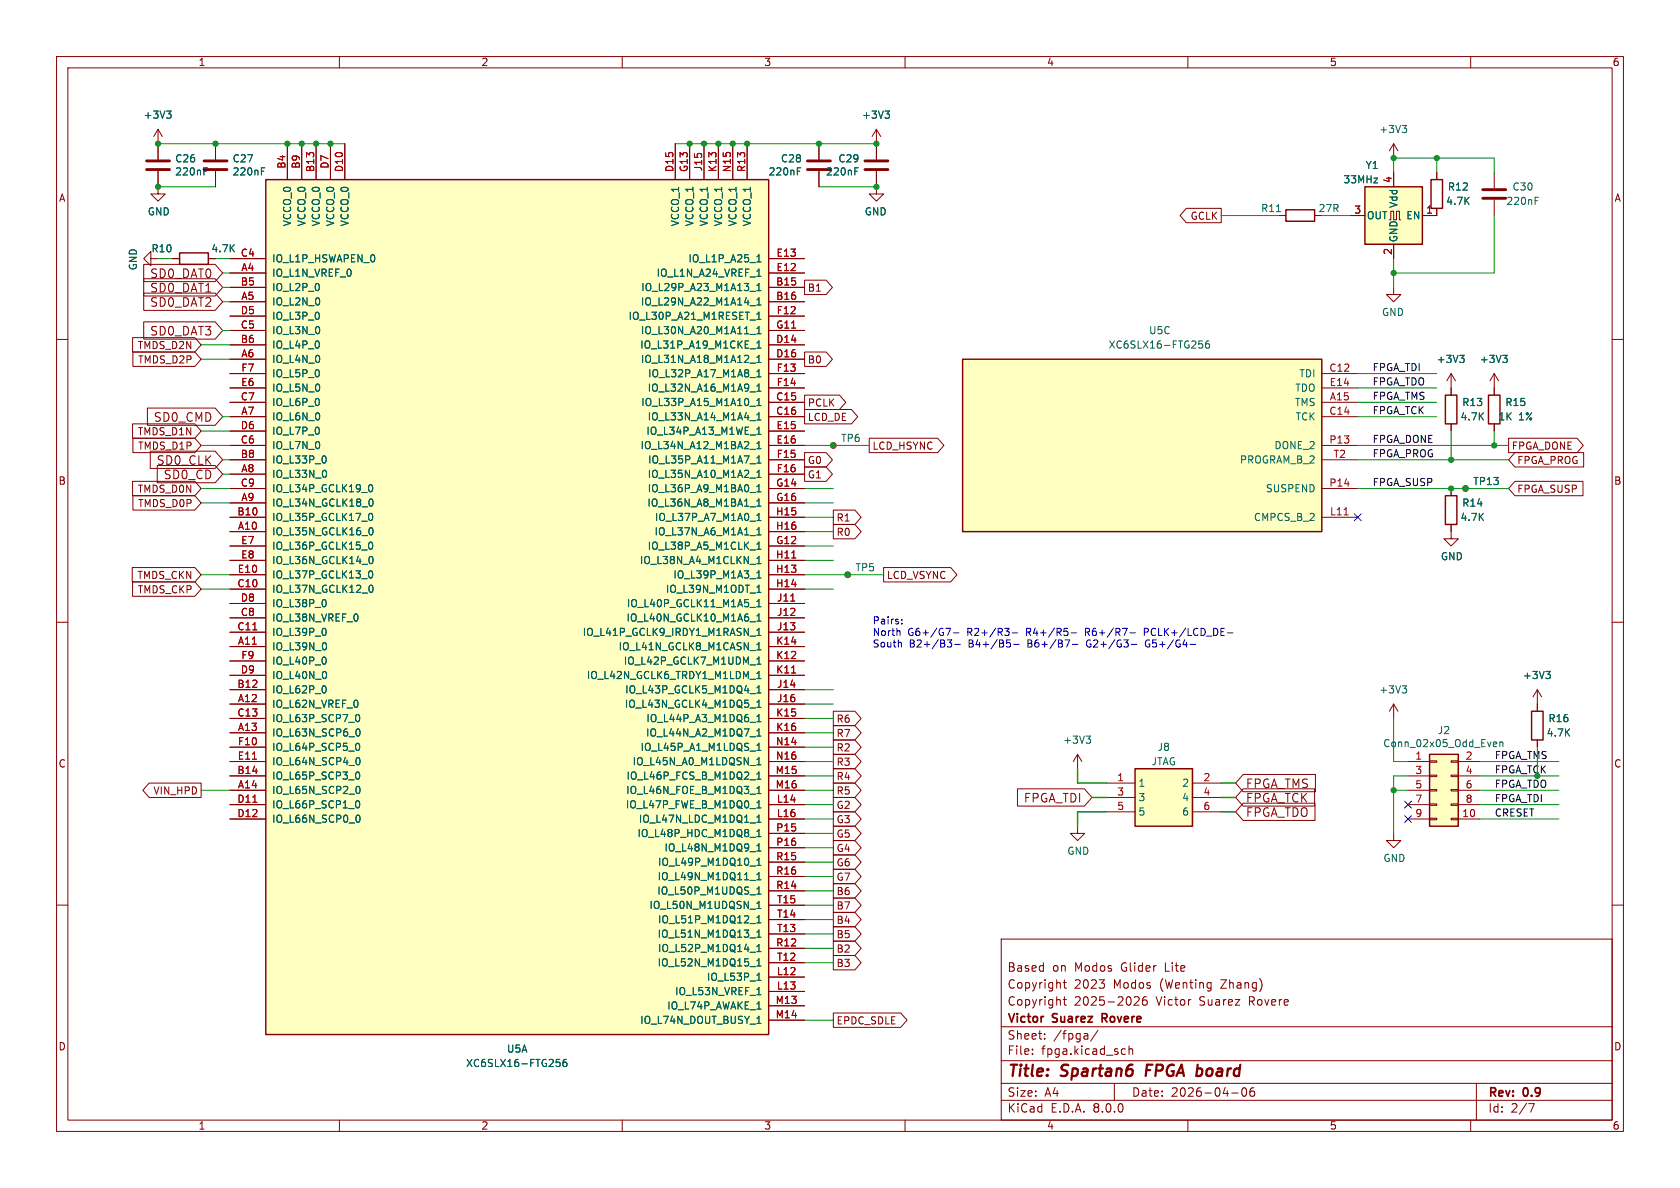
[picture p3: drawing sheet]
<svg xmlns="http://www.w3.org/2000/svg" width="297mm" height="210mm" viewBox="0 0 297 210" stroke-linecap="round" stroke-linejoin="round" font-family="sans-serif">
<g fill="none" stroke="#840000" stroke-width=".18">
<path d="M10 10h277v190h-277zM12 12h273v186h-273zM60 10v2M110 10v2M160 10v2M210 10v2M260 10v2M10 60h2M26.7 45.7v-1.2l-1.3 1.2 1.3 1.3v-1.3h1.2M285 60h2M256.5 68.6v1.3M256.5 74.9v1.3"/>
<path d="M264.2 68.6v1.3M264.2 74.9v1.3M10 110h2M285 110h2M10 160h2M285 160h2M177 166h108v32h-108zM188 176.7h.5M188 173.7h.5M188.2 173.2v1.3l.3 .2M188.2 176.2v1.3l.3 .2M194.3 173.2h.9l-.5 .6"/>
<path d="M195.2 173.9v.7M200.5 176.3l.6-.1 .2 .1 .1 .3-.9 1.1h.9M202.7 176.2a.59 .59 0 0 0-.7 .6v.6l.1 .2 .4 .1 .2-.1 .1-.5-.1-.3h-.5l-.2 .3M210.4 176.7h.1M60 198v2M110 198v2M160 198v2M177 194.5h108M177 191.5h108M177 187.5h108M177 181.5h108M182.5 186.3v.1"/>
<path d="M182.5 185.5v.1M184.7 183.6v.1M184.7 182.8v.1M192.1 182.7l.2 .2v.8M192.3 183.6l-.1 .1M192.3 183.1h-.1M194.1 182.1l-1.3 2M197 191.5v3M198.5 185.4l.5 .1M199 186.3l-.5 .1M199.6 185.5l.2-.1 .4 .1v.9M199.6 184.9v1.5"/>
<path d="M210 198v2M217.7 193.2h1.2M219.7 192.4l.2-.1a.81 .81 0 0 1 .6 .6 .81 .81 0 0 1-.3 .8l-.2 .1a.81 .81 0 0 1-.3-1.4zM221.7 192.3a.59 .59 0 0 0-.7 .6v.6l.1 .2 .4 .1 .2-.1 .1-.5-.1-.3h-.5l-.2 .3M260 198v2M261 191.5v6.5M270.2 195.1h1l-.6 1.5"/>
</g>
<path d="M202.8 188.2l-.3 2M211.8 188.9l.6 .1M212.4 190l-.3 .2" fill="none" stroke="#840000" stroke-width=".4"/>
<path d="M194.8 180h.6M195.4 179.2h-.6v1.5" fill="none" stroke="#840000" stroke-width=".3"/>
<path d="M255.5 69.9h2.1v5h-2.1zM263.1 69.9h2.1v5h-2.1z" fill="none" stroke="#840000" stroke-width=".25"/>
<path d="M170.2 63.5h63.5v30.5h-63.5z" fill="#ffffc2"/>
<path d="M227.3 37.1h5.1v2h-5.1zM170.2 63.5h63.5v30.5h-63.5z" fill="none" stroke="#840000" stroke-width=".25"/>
<g fill="none" stroke="#840000" stroke-width=".18">
<path d="M27.9 33v1.3h1.3l-1.3 1.3-1.2-1.3h1.2M226.1 38.1h1.2M232.4 38.1h1.3M233.7 71.1h6.3M233.7 66h6.3M233.7 73.7h6.3M233.7 68.6h6.3M233.7 78.7h6.3M256.5 66l-.7 1.3M256.5 66v2.6M256.5 66l.8 1.3M264.2 66l-.8 1.3"/>
<path d="M264.2 66v2.6M264.2 66l.7 1.3M233.7 91.4h6.3M233.7 86.4h6.3M233.7 81.3h6.3M256.5 94v1.3h1.3l-1.3 1.2-1.2-1.2h1.2M246.4 124.5l-.8 1.2M246.4 124.5v2.5M246.4 124.5l.7 1.2"/>
</g>
<path d="M237.6 91h.7" fill="none" stroke="#a90000" stroke-width=".18"/>
<path d="M225.7 37.4h.7M212 60.3h.6M212.1 60.8h.3l.2 .2v.4l-.5 .1M213.7 60.3h-.3a.85 .85 0 0 0 0 1.2l.4-.1v-.4l-.2-.2h-.4l-.1 .2M258.1 62.8h.7l-.4 .5M258.6 63.3l.2 .2v.3l-.2 .3M265.7 62.8h.8l-.5 .5M266.2 63.3l.3 .2v.3l-.3 .3M247.9 121.2h.8l-.4 .5M248.4 121.7l.3 .3v.3l-.3 .2" fill="none" stroke="#006464" stroke-width=".18"/>
<path d="M252.7 133.4h5.1v12.7h-5.1z" fill="#ffffc2"/>
<g fill="none" stroke="#840000" stroke-width=".18">
<path d="M246.4 25.4l-.8 1.3M246.4 25.4v2.5M246.4 25.4l.7 1.3M30.5 45.7h1.2M36.8 45.7h1.3M246.4 50.8v1.3h-1.3l1.3 1.2 1.2-1.2h-1.2M256.5 86.4v1.2M256.5 92.7v1.3M259.1 86.4h.1M248.9 134.6h3.8M248.9 137.2h3.8M248.9 139.7h3.8"/>
<path d="M252.7 139.6h1.3v.2h-1.3zM252.7 137h1.3v.3h-1.3zM252.7 134.5h1.3v.2h-1.3zM256.5 139.6h1.3v.2h-1.3zM256.5 137h1.3v.3h-1.3zM256.5 134.5h1.3v.2h-1.3zM257.8 134.6h3.8M257.8 137.2h3.8M257.8 139.7h3.8M248.9 144.8h3.8M248.9 142.2h3.8M252.7 144.7h1.3v.2h-1.3z"/>
<path d="M252.7 142.1h1.3v.3h-1.3zM256.5 144.7h1.3v.2h-1.3zM256.5 142.1h1.3v.3h-1.3zM257.8 144.8h3.8M257.8 142.2h3.8"/>
<circle cx="259.1" cy="86.4" r=".51"/>
</g>
<path d="M31.7 44.7h5.1v2h-5.1zM255.5 87.6h2.1v5.1h-2.1zM252.7 133.4h5.1v12.7h-5.1z" fill="none" stroke="#840000" stroke-width=".25"/>
<path d="M247.9 22.2h.8l-.4 .5M248.4 22.7l.3 .2v.3l-.3 .2M264.2 131.2h.4v.3l-.6 .1M264.6 131.9l-.4 .1M265.2 131.3l.1-.1h.3l.1 .8M265.2 131.2v.8" fill="none" stroke="#006464" stroke-width=".18"/>
<path d="M241.3 33h10.2v10.2h-10.2z" fill="#ffffc2"/>
<path d="M241.3 33h10.2v10.2h-10.2zM253 31.8h2v5h-2zM270.8 125.7h2v5.1h-2z" fill="none" stroke="#840000" stroke-width=".25"/>
<g fill="none" stroke="#840000" stroke-width=".18">
<path d="M27.9 22.9v5.3M27.9 30.2v2.8M27.9 22.9l.8 1.2M27.9 22.9l-.7 1.2M38.1 25.4v2.8M38.1 30.2v2.8M144.8 25.4v2.8M144.8 30.2v2.8M154.9 22.9l.8 1.2M154.9 22.9v2.5M154.9 22.9l-.7 1.2M238.8 38.1h2.5"/>
<path d="M245.6 38.9h.3v-1.6h.5v1.6h.5v-1.6h.5v1.6h.2M246.4 30.5v2.5M254 36.8v1.3h-2.5M254 30.5v1.3M264.2 30.5v2.8M264.2 35.3v2.8M246.4 43.2v2.5M147.3 78.7h.1M271.8 121.9v3.8M271.8 130.8v1.3M271.8 121.9l-.8 1.3M271.8 121.9l.7 1.3"/>
<path d="M190.5 146.1v1.2h1.3l-1.3 1.3-1.3-1.3h1.3M246.4 147.3v1.3h1.2l-1.2 1.3-1.3-1.3h1.3"/>
<circle cx="147.3" cy="78.7" r=".51"/>
</g>
<path d="M25.9 30h4.1M25.9 28.4h4.1M36.1 30h4M36.1 28.4h4M142.7 30h4.1M142.7 28.4h4.1M262.1 33.5h4.1M262.1 35.1h4.1" fill="none" stroke="#840000" stroke-width=".51"/>
<g fill="none" stroke="#006464" stroke-width=".18">
<path d="M29.5 19.6h.7l-.4 .5M156.5 19.6h.7l-.4 .5M30 20.1l.2 .3v.3l-.2 .2M36.1 30.3h.4M36.1 29.7h.6M46.2 30.3h.4M46.2 29.7h.6M141 30.3h.4M141 29.7h.6M157 20.1l.2 .3v.3l-.2 .2M271.4 35.5h.4M271.4 34.9h.6"/>
<path d="M273.3 118.7h.8l-.4 .5M273.8 119.2l.3 .2v.3l-.3 .3"/>
</g>
<path d="M200.7 135.9h10.1v10.2h-10.1z" fill="#ffffc2"/>
<path d="M200.7 135.9h10.1v10.2h-10.1z" fill="none" stroke="#840000" stroke-width=".25"/>
<g fill="none" stroke="#840000" stroke-width=".18">
<path d="M154.9 30.2v4.1h-1.2l1.2 1.3 1.3-1.3h-1.3M154.9 25.4v2.8M149.9 101.6h.1M195.6 138.4h5.1M210.8 138.4h5.1M195.6 141h5.1M195.6 143.5h5.1M210.8 141h5.1M210.8 143.5h5.1"/>
<circle cx="149.9" cy="101.6" r=".51"/>
</g>
<path d="M152.9 30h4.1M152.9 28.4h4.1" fill="none" stroke="#840000" stroke-width=".51"/>
<path d="M151.1 30.3h.4M151.1 29.7h.6" fill="none" stroke="#006464" stroke-width=".18"/>
<path d="M47 31.8h88.9v151.1h-88.9z" fill="#ffffc2"/>
<path d="M47 31.8h88.9v151.1h-88.9z" fill="none" stroke="#840000" stroke-width=".25"/>
<g fill="none" stroke="#840000" stroke-width=".18">
<path d="M27.9 25.4v2.8M27.9 30.2v2.8M38.1 25.4v2.8M38.1 30.2v2.8M50.8 25.4v6.4M53.3 25.4v6.4M55.9 25.4v6.4M58.4 25.4v6.4M61 25.4v6.4M119.4 25.4v6.4M121.9 25.4v6.4M124.5 25.4v6.4"/>
<path d="M127 25.4v6.4M129.5 25.4v6.4M132.1 25.4v6.4M144.8 25.4v2.8M144.8 30.2v2.8M154.9 25.4v2.8M154.9 30.2v2.8M209.7 36.8h6.2v2.6h-6.2l-1.1-1.3zM238.8 38.1h2.5M246.4 30.5v2.5M254 36.8v1.3h-2.5M254 30.5v1.3"/>
<path d="M23.4 59.7h11l1.2 1.3-1.2 1.2h-11zM25.4 46.7h12.6l1.4 1.6-1.4 1.5h-12.6zM25.4 56.9h12.6l1.4 1.5-1.4 1.5h-12.6zM25.4 49.3h12.6l1.4 1.5-1.4 1.5h-12.6zM25.4 51.8h12.6l1.4 1.5-1.4 1.6h-12.6zM30.5 45.7h1.2M36.8 45.7h1.3M40.6 48.3h6.4M40.6 53.3h6.4M40.6 50.8h6.4M40.6 45.7h6.4M40.6 58.4h6.4"/>
<path d="M40.6 55.9h6.4M135.9 48.3h6.3M135.9 53.3h6.3M135.9 50.8h6.3M135.9 45.7h6.3M135.9 58.4h6.3M135.9 55.9h6.3M142.2 49.5h3.9l1.1 1.3-1.1 1.3h-3.9zM246.4 43.2v2.5M23.4 74.9h11l1.2 1.3-1.2 1.3h-11zM23.5 77.5h10.9l1.2 1.2-1.2 1.3h-10.9zM23.5 62.2h10.9l1.2 1.3-1.2 1.3h-10.9z"/>
<path d="M26.1 72.1h11.9l1.4 1.6-1.4 1.5h-11.9zM26.6 79.8h11.4l1.4 1.5-1.4 1.5h-11.4zM40.6 63.5h6.4M40.6 73.7h6.4M40.6 61h6.4M40.6 71.1h6.4M40.6 78.7h6.4M40.6 76.2h6.4M40.6 68.6h6.4M40.6 66h6.4M135.9 63.5h6.3M135.9 73.7h6.3"/>
<path d="M135.9 61h6.3M135.9 71.1h6.3M135.9 78.7h6.3M135.9 76.2h6.3M135.9 68.6h6.3M135.9 66h6.3M142.2 72.4h8.3l1.1 1.3-1.1 1.2h-8.3zM142.2 69.8h6.2l1.1 1.3-1.1 1.3h-6.2zM142.2 62.2h3.9l1.1 1.3-1.1 1.3h-3.9zM153.7 77.5h12.1l1.1 1.2-1.1 1.3h-12.1zM256.5 68.6v1.3M256.5 74.9v1.3"/>
<path d="M264.2 68.6v1.3M264.2 74.9v1.3M266.7 77.5h12.1l1.1 1.2-1.1 1.3h-12.1zM23.4 85.1h11l1.2 1.3-1.2 1.2h-11zM23.5 87.6h10.9l1.2 1.3-1.2 1.3h-10.9zM27.8 82.3h10.2l1.4 1.5-1.4 1.5h-10.2zM40.6 94h6.4M40.6 83.8h6.4M40.6 88.9h6.4M40.6 91.4h6.4M40.6 81.3h6.4M40.6 86.4h6.4"/>
<path d="M40.6 96.5h6.4M40.6 99.1h6.4M135.9 94h6.3M135.9 83.8h6.3M135.9 88.9h6.3M135.9 91.4h6.3M135.9 81.3h6.3M135.9 86.4h6.3M135.9 96.5h6.3M135.9 99.1h6.3M142.2 82.5h3.9l1.1 1.3-1.1 1.3h-3.9zM142.2 80h3.9l1.1 1.3-1.1 1.3h-3.9z"/>
<path d="M147.3 90.2h3.8l1.1 1.2-1.1 1.3h-3.8zM147.3 92.7h3.8l1.1 1.3-1.1 1.3h-3.8zM256.5 86.4v1.2M256.5 92.7v1.3M259.1 86.4h.1M267.8 85.1h12v2.5h-12l-1.1-1.2zM267.8 80h12.2v2.6h-12.2l-1.1-1.3zM23.4 100.3h11l1.2 1.3-1.2 1.3h-11zM23.4 102.9h11l1.2 1.2-1.2 1.3h-11zM40.6 114.3h6.4M40.6 104.1h6.4M40.6 111.8h6.4"/>
<path d="M40.6 109.2h6.4M40.6 106.7h6.4M40.6 119.4h6.4M40.6 101.6h6.4M40.6 116.8h6.4M135.9 114.3h6.3M135.9 104.1h6.3M135.9 111.8h6.3M135.9 109.2h6.3M135.9 106.7h6.3M135.9 119.4h6.3M135.9 101.6h6.3"/>
<path d="M135.9 116.8h6.3M156.2 100.3h11.9l1.1 1.3-1.1 1.3h-11.9zM26.4 138.4h9.2v2.6h-9.2l-1.1-1.3zM40.6 124.5h6.4M40.6 129.5h6.4M40.6 139.7h6.4M40.6 121.9h6.4M40.6 137.2h6.4M40.6 127h6.4M40.6 134.6h6.4M40.6 132.1h6.4M135.9 124.5h6.3"/>
<path d="M135.9 129.5h6.3M135.9 139.7h6.3M135.9 121.9h6.3M135.9 137.2h6.3M135.9 127h6.3M135.9 134.6h6.3M135.9 132.1h6.3M147.3 138.4h3.8l1.1 1.3-1.1 1.3h-3.8zM147.3 133.3h3.8l1.1 1.3-1.1 1.3h-3.8zM147.3 135.9h3.8l1.1 1.3-1.1 1.2h-3.8zM147.3 125.7h3.8l1.1 1.3-1.1 1.3h-3.8zM147.3 130.8h3.8l1.1 1.3-1.1 1.3h-3.8z"/>
<path d="M147.3 128.3h3.8l1.1 1.2-1.1 1.3h-3.8zM179.9 139.4h11.8l1.3 1.6-1.3 1.5h-11.8zM190.5 133.4l-.8 1.2M190.5 133.4v2.5M190.5 133.4l.8 1.2M219.8 136.9h12.7v3.1h-12.7l-1.4-1.6zM219.8 139.4h12.6v3.1h-12.6l-1.4-1.5zM271.8 124.5v1.2M271.8 130.8v1.3M40.6 142.2h6.4M40.6 144.8h6.4M135.9 142.2h6.3"/>
<path d="M135.9 144.8h6.3M135.9 147.3h6.3M135.9 149.9h6.3M135.9 157.5h6.3M135.9 152.4h6.3M135.9 154.9h6.3M147.3 143.5h3.8l1.1 1.3-1.1 1.3h-3.8zM147.3 141h3.8l1.1 1.2-1.1 1.3h-3.8zM147.3 146h3.8l1.1 1.3-1.1 1.3h-3.8zM147.3 148.6h3.8l1.1 1.3-1.1 1.2h-3.8zM147.3 156.2h3.8l1.1 1.3-1.1 1.3h-3.8zM147.3 151.1h3.8l1.1 1.3-1.1 1.3h-3.8z"/>
<path d="M147.3 158.7h3.8l1.1 1.3-1.1 1.3h-3.8zM147.3 153.7h3.8l1.1 1.2-1.1 1.3h-3.8zM219.8 142h12.7v3h-12.7l-1.4-1.5zM135.9 172.7h6.3M135.9 175.3h6.3M135.9 177.8h6.3M135.9 167.6h6.3M135.9 170.2h6.3M135.9 165.1h6.3M135.9 162.6h6.3M135.9 160h6.3M147.3 166.4h3.8l1.1 1.2-1.1 1.3h-3.8z"/>
<path d="M147.3 179.1h11.9l1.1 1.2-1.1 1.3h-11.9zM147.3 168.9h3.8l1.1 1.3-1.1 1.3h-3.8zM147.3 161.3h3.8l1.1 1.3-1.1 1.2h-3.8zM147.3 163.8h3.8l1.1 1.3-1.1 1.3h-3.8zM135.9 180.3h6.3"/>
</g>
<g fill="none" stroke="#006464" stroke-width=".18">
<path d="M29.5 19.6h.7l-.4 .5M156.5 19.6h.7l-.4 .5M30 20.1l.2 .3v.3l-.2 .2M36.1 30.3h.4M36.1 29.7h.6M46.2 30.3h.4M46.2 29.7h.6M141 30.3h.4M141 29.7h.6M151.1 30.3h.4M151.1 29.7h.6M157 20.1l.2 .3v.3l-.2 .2"/>
<path d="M132.6 51.5h1M132.6 54h1M132.6 59.1h1M133.8 51.4h.7M133.8 50.5l.4-.4v1.3M133.8 53l.4-.4v1.3M133.8 55.6l.4-.4v1.3M133.8 58.1l.4-.4v1.3M133.8 53.9h.7M133.8 48.8h.7M133.8 46.3h.7M133.8 56.5h.7"/>
<path d="M133.8 59h.7M133.9 45.3l.3-.3v1.3M134 47.8l.2-.2v1.2M132.6 71.8h1M132.6 74.4h1M132.6 61.7h1M132.6 64.2h1M132.6 79.4h1M132.6 66.7h1M132.6 69.3h1M133.8 60.6l.4-.3v1.2M133.8 63.2l.4-.4v1.3"/>
<path d="M133.8 65.7l.4-.4v1.3M133.8 68.3l.4-.4v1.3M133.8 70.8l.4-.4v1.3M133.8 73.3l.4-.3v1.2M133.8 75.9l.4-.4v1.3M133.8 78.4l.4-.4v1.3M133.8 71.7h.7M133.8 74.2h.7M133.8 61.5h.7M133.8 64.1h.7M133.8 76.8h.7M133.8 79.3h.7"/>
<path d="M133.8 66.6h.7M133.8 69.2h.7M258.1 62.8h.7l-.4 .5M258.6 63.3l.2 .2v.3l-.2 .3M265.7 62.8h.8l-.5 .5M266.2 63.3l.3 .2v.3l-.3 .3M57.5 80.7l.2 .4-.2 .7M57.6 83.3l.1 .3-.1 .7M65.2 91l.3-.3a.68 .68 0 0 1 .4 .7 .68 .68 0 0 1-.4 .6l-.3-.2M65.2 85.9l.3-.2a.68 .68 0 0 1 .4 .6 .68 .68 0 0 1-.4 .6l-.3-.2M65.2 96.1l.3-.3a.68 .68 0 0 1 .4 .7 .68 .68 0 0 1-.4 .6l-.3-.2M65.3 93.4l.2-.1a.68 .68 0 0 1 .5 .6 .68 .68 0 0 1-.5 .7l-.2-.2"/>
<path d="M65.3 88.3l.2-.1a.68 .68 0 0 1 .5 .6 .68 .68 0 0 1-.5 .7l-.2-.1M65.3 98.5l.2-.1a.68 .68 0 0 1 .5 .6 .68 .68 0 0 1-.5 .6l-.2-.1M132.6 82h1M132.6 84.5h1M132.6 87.1h1M133.8 94.6h.7M133.8 89.5h.7M133.8 92h.7M133.8 81l.4-.4v1.3M133.8 83.5l.4-.4v1.3M133.8 86l.4-.3v1.2M133.8 88.6l.4-.4v1.3"/>
<path d="M133.8 91.1l.4-.4v1.3M133.8 93.7l.4-.4v1.3M133.8 96.2l.4-.4v1.3M133.8 98.7l.4-.3v1.2M133.8 86.9h.7M133.8 97.1h.7M133.8 99.6h.7M133.8 81.9h.7M133.8 84.4h.7M57.5 106.1l.2 .4-.2 .7M57.5 111.1l.2 .5-.2 .7M57.5 116.2l.2 .4-.2 .8"/>
<path d="M57.6 113.7l.1 .4-.1 .7M57.6 118.8l.1 .4-.1 .6M65.2 101.2l.3-.3a.68 .68 0 0 1 .4 .6 .68 .68 0 0 1-.4 .7l-.3-.3M65.3 103.6l.2-.2a.68 .68 0 0 1 .5 .7 .68 .68 0 0 1-.5 .6l-.2-.1M132.6 107.4h1M132.6 109.9h1M132.6 112.5h1M133.8 101.3l.4-.4v1.3M133.8 106.4l.4-.4v1.3M133.8 108.9l.4-.4v1.3M133.8 111.4l.4-.3v1.2M133.8 114l.4-.4v1.3"/>
<path d="M133.8 116.5l.4-.4v1.3M133.8 119.1l.4-.4v1.3M133.8 104.7h.7M133.8 102.2h.7M133.8 107.3h.7M133.8 109.8h.7M133.8 112.3h.7M133.8 120h.7M133.8 117.4h.7M133.8 114.9h.7M134 103.6l.2-.2v1.3M273.3 118.7h.8l-.4 .5"/>
<path d="M273.8 119.2l.3 .2v.3l-.3 .3M57.5 121.3l.2 .4-.2 .7M63 136.5h.2a.68 .68 0 0 1 .4 .6 .68 .68 0 0 1-.4 .6h-.2M63 126.4l.2-.1a.68 .68 0 0 1 .4 .6 .68 .68 0 0 1-.4 .7l-.2-.1M63 131.5l.2-.1a.68 .68 0 0 1 .4 .6 .68 .68 0 0 1-.4 .7l-.2-.1M63.1 128.9l.1-.1a.68 .68 0 0 1 .5 .7 .68 .68 0 0 1-.5 .6h-.1M63.1 134l.1-.1a.68 .68 0 0 1 .5 .7 .68 .68 0 0 1-.5 .6l-.1-.1M63.1 139.1l.1-.1a.68 .68 0 0 1 .5 .6 .68 .68 0 0 1-.5 .7l-.1-.1M132.6 122.6h1M132.6 125.2h1M133.8 130.1h.7M133.8 137.7h.7"/>
<path d="M133.8 121.6l.4-.4v1.3M133.8 124.1l.4-.3v1.2M133.8 126.7l.4-.4v1.3M133.8 129.2l.4-.4v1.3M133.8 131.8l.4-.4v1.3M133.8 134.3l.4-.4v1.3M133.8 136.8l.4-.3v1.2M133.8 139.4l.4-.4v1.3M133.8 127.6h.7M133.8 135.2h.7M133.8 132.7h.7M133.8 122.5h.7"/>
<path d="M133.8 125h.7M192 130.1h.8l-.4 .5M192.6 130.6l.2 .2v.3l-.2 .3M63 141.6l.2-.1a.68 .68 0 0 1 .4 .7 .68 .68 0 0 1-.4 .6h-.2M63.1 144.2l.1-.1a.68 .68 0 0 1 .5 .6 .68 .68 0 0 1-.5 .7l-.1-.1M132.6 153.1h1M132.6 155.6h1M133.8 140.3h.7M133.8 141.9l.4-.4v1.3M133.8 144.5l.4-.4v1.3M133.8 147l.4-.4v1.3M133.8 149.5l.4-.3v1.2"/>
<path d="M133.8 152.1l.4-.4v1.3M133.8 154.6l.4-.4v1.3M133.8 157.2l.4-.4v1.3M133.8 159.7l.4-.4v1.3M133.8 142.8h.7M133.8 145.4h.7M133.8 147.9h.7M133.8 150.4h.7M133.8 158.1h.7M133.8 153h.7M133.8 155.5h.7M132.6 168.3h1"/>
<path d="M132.6 170.9h1M132.6 165.8h1M132.6 163.3h1M133.8 162.2l.4-.3v1.2M133.8 164.8l.4-.4v1.3M133.8 167.3l.4-.4v1.3M133.8 169.9l.4-.4v1.3M133.8 173.3h.7M133.8 175.8h.7M133.8 178.4h.7M133.8 168.2h.7M133.8 170.8h.7"/>
<path d="M133.8 165.7h.7M133.8 163.1h.7M133.8 160.6h.7M134 172.2l.2-.2v1.3M98.4 187.3h.6M98.5 187.8h.3l.2 .2v.4l-.5 .1M100.1 187.3h-.3a.85 .85 0 0 0 0 1.2l.4-.1v-.4l-.2-.2h-.4l-.1 .2M133.8 180.9h.7"/>
</g>
<path d="M140 98.6h.7M44.7 111.3h.7M139.8 106.3h.7M139.9 119h.8M44.6 134.2h.8M44.7 141.8h.7" fill="none" stroke="#a90000" stroke-width=".18"/>
<g fill="none" stroke="#0000c2" stroke-width=".18">
<path d="M158.9 111.5l.2 .2v.6M159.3 113.6l.1 .8M159.4 110.2v.1M159.4 109.5v.1M167.2 111.1h.9l-.6 1.2M167.5 113.1h.7l-.4 .5 .4 .1v.4l-.2 .3h-.4M168.6 111.9h.9M168.8 113.9h1M177.6 111.1h.8l-.4 .5M178 113.1h.6M178.1 113.6h.3l.2 .2-.1 .5-.4 .1M178.2 111.6l.2 .2v.3l-.2 .2"/>
<path d="M179 111.9h.9M179.2 113.9h1M188.3 113.1h.8l-.5 1.3M189.4 111.9h.9M189.6 113.9h1M199.8 111.9h.9M200 113.9h1M202.3 111.7h.5M202.5 113.4v.4l.2 .5M202.8 111.1h-.5v1.2M210.4 113.9h1M217 111.9h1"/>
</g>
<g fill="none" stroke="#009600" stroke-width=".18">
<path d="M27.9 33h10.2M27.9 25.4h33.1M119.4 25.4h35.5M144.8 33h10.1M215.9 38.1h10.2M233.7 38.1h5.1M246.4 30.5v-2.6h17.8v2.6M254 27.9v2.6M264.2 38.1v10.2h-17.8M27.9 45.7h2.6M38.1 45.7h2.5M39.4 58.4h1.2"/>
<path d="M39.4 48.3h1.2M39.4 50.8h1.2M39.4 53.3h1.2M246.4 45.7v5.1M35.6 78.7h5M35.6 63.5h5M35.6 61h5M35.6 76.2h5M39.4 73.7h1.2M142.2 78.7h11.5M240 78.7h26.7M240 66h14"/>
<path d="M240 68.6h14M240 71.1h14M240 73.7h14M256.5 76.2v5.1M264.2 76.2v2.5M35.6 88.9h5M35.6 86.4h5M39.4 81.3h1.2M39.4 83.8h1.2M142.2 88.9h5.1M142.2 86.4h5.1M142.2 91.4h5.1"/>
<path d="M142.2 96.5h5.1M142.2 94h5.1M142.2 99.1h5.1M240 81.3h26.7M240 86.4h26.7M35.6 104.1h5M35.6 101.6h5M142.2 104.1h5.1M142.2 101.6h14M35.6 139.7h5M142.2 139.7h5.1M142.2 134.6h5.1"/>
<path d="M142.2 137.2h5.1M142.2 121.9h5.1M142.2 124.5h5.1M142.2 127h5.1M142.2 129.5h5.1M142.2 132.1h5.1M246.4 139.7h2.5M246.4 127v7.6h2.5M248.9 137.2h-2.5v10.1M261.6 139.7h14M261.6 134.6h14M261.6 137.2h14"/>
<path d="M271.8 132.1v5.1M142.2 157.5h5.1M142.2 149.9h5.1M142.2 152.4h5.1M142.2 154.9h5.1M142.2 142.2h5.1M142.2 147.3h5.1M142.2 144.8h5.1M261.6 142.2h14M261.6 144.8h14M142.2 160h5.1M142.2 162.6h5.1"/>
<path d="M142.2 165.1h5.1M142.2 170.2h5.1M142.2 167.6h5.1M142.2 180.3h5.1"/>
</g>
<path d="M190.5 135.9v2.5h5.1M215.9 138.4h2.5M193 141h2.6M195.6 143.5h-5.1v2.6M215.9 141h2.5M215.9 143.5h2.5" fill="none" stroke="#009600" stroke-width=".25"/>
<path d="M239.4 90.8l1.2 1.2M240.6 90.8l-1.2 1.2M248.3 144.2l1.2 1.2M248.3 141.6l1.2 1.2M249.5 144.2l-1.2 1.2M249.5 141.6l-1.2 1.2" fill="none" stroke="#000084" stroke-width=".18"/>
<g fill="#009600" stroke="#009600" stroke-width=".18">
<circle cx="144.8" cy="25.4" r=".46"/>
<circle cx="127" cy="25.4" r=".46"/>
<circle cx="129.5" cy="25.4" r=".46"/>
<circle cx="132.1" cy="25.4" r=".46"/>
<circle cx="154.9" cy="33" r=".46"/>
<circle cx="154.9" cy="25.4" r=".46"/>
<circle cx="58.4" cy="25.4" r=".46"/>
<circle cx="53.3" cy="25.4" r=".46"/>
<circle cx="55.9" cy="25.4" r=".46"/>
<circle cx="124.5" cy="25.4" r=".46"/>
<circle cx="121.9" cy="25.4" r=".46"/>
<circle cx="246.4" cy="48.3" r=".46"/>
<circle cx="256.5" cy="81.3" r=".46"/>
<circle cx="264.2" cy="78.7" r=".46"/>
<circle cx="254" cy="27.9" r=".46"/>
<circle cx="246.4" cy="27.9" r=".46"/>
<circle cx="149.9" cy="101.6" r=".46"/>
<circle cx="147.3" cy="78.7" r=".46"/>
<circle cx="246.4" cy="139.7" r=".46"/>
<circle cx="256.5" cy="86.4" r=".46"/>
<circle cx="259.1" cy="86.4" r=".46"/>
<circle cx="50.8" cy="25.4" r=".46"/>
<circle cx="38.1" cy="25.4" r=".46"/>
<circle cx="27.9" cy="25.4" r=".46"/>
<circle cx="27.9" cy="33" r=".46"/>
</g>
<g font-size="2.8" fill="#840000">
<text x="178" y="190.9">Title:</text>
<text x="187.7" y="190.9">Spartan6</text>
<text x="203.4" y="190.9">FPGA</text>
<text x="213.2" y="190.9">board</text>
</g>
<g font-size="2.1" fill="#840000">
<text x="26.5" y="49.4">SD0_DAT0</text>
<text x="26.5" y="51.9">SD0_DAT1</text>
<text x="26.5" y="59.5">SD0_DAT3</text>
<text x="26.5" y="54.4">SD0_DAT2</text>
<text x="27.1" y="74.8">SD0_CMD</text>
<text x="27.6" y="82.4">SD0_CLK</text>
<text x="28.9" y="84.9">SD0_CD</text>
<text x="180.9" y="142.1">FPGA_TDI</text>
<text x="220.2" y="139.5">FPGA_TMS</text>
<text x="220.2" y="142.1">FPGA_TCK</text>
<text x="220.2" y="144.6">FPGA_TDO</text>
<text x="178" y="172">Based</text>
<text x="186" y="172">on</text>
<text x="190" y="172">Modos</text>
<text x="198.3" y="172">Glider</text>
<text x="206.2" y="172">Lite</text>
<text x="178" y="178">Copyright</text>
<text x="178" y="175">Copyright</text>
<text x="189.9" y="178">2025-2026</text>
<text x="189.9" y="175">2023</text>
<text x="196.9" y="175">Modos</text>
<text x="204.5" y="178">Victor</text>
<text x="205.2" y="175">(Wenting</text>
<text x="212.2" y="178">Suarez</text>
<text x="216.1" y="175">Zhang)</text>
<text x="221.1" y="178">Rovere</text>
<text x="178" y="184">Sheet:</text>
<text x="178" y="181.2">Victor</text>
<text x="186.2" y="181.2">Suarez</text>
<text x="186.2" y="184">/fpga/</text>
<text x="195.5" y="181.2">Rovere</text>
<text x="178" y="186.7">File:</text>
<text x="184.1" y="186.7">fpga.kicad_sch</text>
<text x="178" y="196.9">KiCad</text>
<text x="178" y="194.1">Size:</text>
<text x="184.7" y="194.1">A4</text>
<text x="185.7" y="196.9">E.D.A.</text>
<text x="193.3" y="196.9">8.0.0</text>
<text x="200" y="194.1">Date:</text>
<text x="207" y="194.1">2026-04-06</text>
<text x="263" y="194.3">Rev:</text>
<text x="263" y="196.9">Id:</text>
<text x="267.1" y="196.9">2/7</text>
<text x="269.4" y="194.3">0.9</text>
</g>
<g font-size="1.8" fill="#840000">
<text x="35" y="11.9">1</text>
<text x="85" y="11.9">2</text>
<text x="135" y="11.9">3</text>
<text x="185" y="11.9">4</text>
<text x="235" y="11.9">5</text>
<text x="285" y="11.9">6</text>
<text x="10.3" y="35.9">A</text>
<text x="285.3" y="35.9">A</text>
<text x="210.4" y="39.1">GCLK</text>
<text x="142.7" y="51.8">B1</text>
<text x="24.3" y="61.9">TMDS_D2N</text>
<text x="24.3" y="64.5">TMDS_D2P</text>
<text x="142.7" y="64.5">B0</text>
<text x="24.3" y="77.2">TMDS_D1N</text>
<text x="142.7" y="74.6">LCD_DE</text>
<text x="142.7" y="72.1">PCLK</text>
<text x="24.3" y="79.7">TMDS_D1P</text>
<text x="142.7" y="82.2">G0</text>
<text x="154.1" y="79.7">LCD_HSYNC</text>
<text x="267.2" y="79.7">FPGA_DONE</text>
<text x="268.1" y="82.2">FPGA_PROG</text>
<text x="10.3" y="85.9">B</text>
<text x="24.3" y="87.3">TMDS_D0N</text>
<text x="24.3" y="89.9">TMDS_D0P</text>
<text x="142.7" y="84.8">G1</text>
<text x="268.1" y="87.3">FPGA_SUSP</text>
<text x="285.3" y="85.9">B</text>
<text x="147.8" y="92.4">R1</text>
<text x="147.8" y="94.9">R0</text>
<text x="24.2" y="102.6">TMDS_CKN</text>
<text x="24.3" y="105.1">TMDS_CKP</text>
<text x="156.7" y="102.6">LCD_VSYNC</text>
<text x="147.8" y="128">R6</text>
<text x="147.8" y="130.5">R7</text>
<text x="10.3" y="135.9">C</text>
<text x="147.8" y="135.6">R3</text>
<text x="147.8" y="133">R2</text>
<text x="285.3" y="135.9">C</text>
<text x="27" y="140.7">VIN_HPD</text>
<text x="147.8" y="140.7">R5</text>
<text x="147.8" y="143.2">G2</text>
<text x="147.8" y="138.1">R4</text>
<text x="147.8" y="145.7">G3</text>
<text x="147.8" y="148.3">G5</text>
<text x="147.8" y="150.8">G4</text>
<text x="147.8" y="153.4">G6</text>
<text x="147.8" y="155.9">G7</text>
<text x="147.8" y="158.4">B6</text>
<text x="147.8" y="161">B7</text>
<text x="147.8" y="163.5">B4</text>
<text x="147.8" y="166.1">B5</text>
<text x="147.8" y="168.6">B2</text>
<text x="147.8" y="171.1">B3</text>
<text x="10.3" y="185.9">D</text>
<text x="147.8" y="181.3">EPDC_SDLE</text>
<text x="285.3" y="185.9">D</text>
<text x="35" y="199.9">1</text>
<text x="85" y="199.9">2</text>
<text x="135" y="199.9">3</text>
<text x="185" y="199.9">4</text>
<text x="235" y="199.9">5</text>
<text x="285" y="199.9">6</text>
</g>
<g font-size="1.8" fill="#006464">
<text x="25.3" y="21.2">+3V3</text>
<text x="152.3" y="21.2">+3V3</text>
<text x="243.7" y="23.7">+3V3</text>
<text x="30.9" y="28.9">C26</text>
<text x="41" y="28.9">C27</text>
<text x="138" y="28.9">C28</text>
<text x="148.1" y="28.9">C29</text>
<text x="30.9" y="31.2">220nF</text>
<text x="41" y="31.2">220nF</text>
<text x="135.8" y="31.2">220nF</text>
<text x="145.9" y="31.2">220nF</text>
<text x="237.4" y="32.6">33MHz</text>
<text x="241.3" y="30.1">Y1</text>
<text x="255.9" y="33.9">R12</text>
<text x="267.3" y="33.9">C30</text>
<text x="26" y="38.3">GND</text>
<text x="51.7" y="40.1" transform="rotate(-90 51.7 40.1)">VCCO_0</text>
<text x="54.2" y="40.1" transform="rotate(-90 54.2 40.1)">VCCO_0</text>
<text x="56.7" y="40.1" transform="rotate(-90 56.7 40.1)">VCCO_0</text>
<text x="59.3" y="40.1" transform="rotate(-90 59.3 40.1)">VCCO_0</text>
<text x="61.8" y="40.1" transform="rotate(-90 61.8 40.1)">VCCO_0</text>
<text x="120.2" y="40.1" transform="rotate(-90 120.2 40.1)">VCCO_1</text>
<text x="122.8" y="40.1" transform="rotate(-90 122.8 40.1)">VCCO_1</text>
<text x="125.3" y="40.1" transform="rotate(-90 125.3 40.1)">VCCO_1</text>
<text x="127.9" y="40.1" transform="rotate(-90 127.9 40.1)">VCCO_1</text>
<text x="130.4" y="40.1" transform="rotate(-90 130.4 40.1)">VCCO_1</text>
<text x="132.9" y="40.1" transform="rotate(-90 132.9 40.1)">VCCO_1</text>
<text x="152.8" y="38.3">GND</text>
<text x="222.8" y="37.7">R11</text>
<text x="233" y="37.7">27R</text>
<text x="241.6" y="39">OUT</text>
<text x="247.2" y="36.9" transform="rotate(-90 247.2 36.9)">Vdd</text>
<text x="248.5" y="39">EN</text>
<text x="255.6" y="36.4">4.7K</text>
<text x="266.2" y="36.4">220nF</text>
<text x="24.4" y="47.9" transform="rotate(-90 24.4 47.9)">GND</text>
<text x="26.7" y="44.8">R10</text>
<text x="37.3" y="44.8">4.7K</text>
<text x="48" y="46.6">IO_L1P_HSWAPEN_0</text>
<text x="121.6" y="46.6">IO_L1P_A25_1</text>
<text x="247.2" y="42.9" transform="rotate(-90 247.2 42.9)">GND</text>
<text x="48" y="49.1">IO_L1N_VREF_0</text>
<text x="48" y="51.7">IO_L2P_0</text>
<text x="113.3" y="51.7">IO_L29P_A23_M1A13_1</text>
<text x="116" y="49.1">IO_L1N_A24_VREF_1</text>
<text x="48" y="54.2">IO_L2N_0</text>
<text x="48" y="59.3">IO_L3N_0</text>
<text x="48" y="56.7">IO_L3P_0</text>
<text x="111" y="56.7">IO_L30P_A21_M1RESET_1</text>
<text x="113.2" y="54.2">IO_L29N_A22_M1A14_1</text>
<text x="113.2" y="59.3">IO_L30N_A20_M1A11_1</text>
<text x="203" y="59.3">U5C</text>
<text x="244.2" y="56.1">GND</text>
<text x="48" y="64.4">IO_L4N_0</text>
<text x="48" y="61.8">IO_L4P_0</text>
<text x="113.1" y="61.8">IO_L31P_A19_M1CKE_1</text>
<text x="113.2" y="64.4">IO_L31N_A18_M1A12_1</text>
<text x="195.9" y="61.8">XC6SLX16-FTG256</text>
<text x="253.9" y="64.4">+3V3</text>
<text x="261.5" y="64.4">+3V3</text>
<text x="48" y="72">IO_L6P_0</text>
<text x="48" y="69.4">IO_L5N_0</text>
<text x="48" y="66.9">IO_L5P_0</text>
<text x="113.3" y="72">IO_L33P_A15_M1A10_1</text>
<text x="114.4" y="69.4">IO_L32N_A16_M1A9_1</text>
<text x="114.5" y="66.9">IO_L32P_A17_M1A8_1</text>
<text x="228.8" y="72">TMS</text>
<text x="228.9" y="69.4">TDO</text>
<text x="229.6" y="66.9">TDI</text>
<text x="258.4" y="72">R13</text>
<text x="266" y="72">R15</text>
<text x="48" y="74.5">IO_L6N_0</text>
<text x="48" y="77.1">IO_L7P_0</text>
<text x="114.2" y="77.1">IO_L34P_A13_M1WE_1</text>
<text x="114.4" y="74.5">IO_L33N_A14_M1A4_1</text>
<text x="229" y="74.5">TCK</text>
<text x="258.1" y="74.5">4.7K</text>
<text x="264.8" y="74.5">1K</text>
<text x="268.5" y="74.5">1%</text>
<text x="48" y="82.1">IO_L33P_0</text>
<text x="48" y="79.6">IO_L7N_0</text>
<text x="113.1" y="79.6">IO_L34N_A12_M1BA2_1</text>
<text x="114.5" y="82.1">IO_L35P_A11_M1A7_1</text>
<text x="148.6" y="78.3">TP6</text>
<text x="219.1" y="82.1">PROGRAM_B_2</text>
<text x="225.2" y="79.6">DONE_2</text>
<text x="48" y="84.7">IO_L33N_0</text>
<text x="48" y="89.8">IO_L34N_GCLK18_0</text>
<text x="48" y="87.2">IO_L34P_GCLK19_0</text>
<text x="114.4" y="89.8">IO_L36N_A8_M1BA1_1</text>
<text x="114.4" y="84.7">IO_L35N_A10_M1A2_1</text>
<text x="114.4" y="87.2">IO_L36P_A9_M1BA0_1</text>
<text x="223.7" y="87.2">SUSPEND</text>
<text x="258.4" y="89.8">R14</text>
<text x="260.4" y="86">TP13</text>
<text x="48" y="94.8">IO_L35N_GCLK16_0</text>
<text x="48" y="92.3">IO_L35P_GCLK17_0</text>
<text x="115.6" y="94.8">IO_L37N_A6_M1A1_1</text>
<text x="115.7" y="92.3">IO_L37P_A7_M1A0_1</text>
<text x="221.6" y="92.3">CMPCS_B_2</text>
<text x="258.1" y="92.3">4.7K</text>
<text x="48" y="97.4">IO_L36P_GCLK15_0</text>
<text x="48" y="99.9">IO_L36N_GCLK14_0</text>
<text x="113" y="99.9">IO_L38N_A4_M1CLKN_1</text>
<text x="114.4" y="97.4">IO_L38P_A5_M1CLK_1</text>
<text x="151.1" y="101.2">TP5</text>
<text x="254.6" y="99.2">GND</text>
<text x="48" y="105">IO_L37N_GCLK12_0</text>
<text x="48" y="107.5">IO_L38P_0</text>
<text x="48" y="102.5">IO_L37P_GCLK13_0</text>
<text x="110.7" y="107.5">IO_L40P_GCLK11_M1A5_1</text>
<text x="117.6" y="105">IO_L39N_M1ODT_1</text>
<text x="118.9" y="102.5">IO_L39P_M1A3_1</text>
<text x="48" y="112.6">IO_L39P_0</text>
<text x="48" y="110.1">IO_L38N_VREF_0</text>
<text x="102.9" y="112.6">IO_L41P_GCLK9_IRDY1_M1RASN_1</text>
<text x="110.7" y="110.1">IO_L40N_GCLK10_M1A6_1</text>
<text x="48" y="115.2">IO_L39N_0</text>
<text x="48" y="117.7">IO_L40P_0</text>
<text x="109.3" y="115.2">IO_L41N_GCLK8_M1CASN_1</text>
<text x="110.2" y="117.7">IO_L42P_GCLK7_M1UDM_1</text>
<text x="48" y="125.3">IO_L62N_VREF_0</text>
<text x="48" y="122.8">IO_L62P_0</text>
<text x="48" y="120.2">IO_L40N_0</text>
<text x="103.6" y="120.2">IO_L42N_GCLK6_TRDY1_M1LDM_1</text>
<text x="110.4" y="125.3">IO_L43N_GCLK4_M1DQ5_1</text>
<text x="110.4" y="122.8">IO_L43P_GCLK5_M1DQ4_1</text>
<text x="243.7" y="122.8">+3V3</text>
<text x="269.1" y="120.2">+3V3</text>
<text x="48" y="130.4">IO_L63N_SCP6_0</text>
<text x="48" y="127.9">IO_L63P_SCP7_0</text>
<text x="114.1" y="130.4">IO_L44N_A2_M1DQ7_1</text>
<text x="114.2" y="127.9">IO_L44P_A3_M1DQ6_1</text>
<text x="187.9" y="131.7">+3V3</text>
<text x="254.1" y="130">J2</text>
<text x="273.3" y="130.4">4.7K</text>
<text x="273.6" y="127.9">R16</text>
<text x="48" y="135.5">IO_L64N_SCP4_0</text>
<text x="48" y="132.9">IO_L64P_SCP5_0</text>
<text x="111.8" y="135.5">IO_L45N_A0_M1LDQSN_1</text>
<text x="113.1" y="132.9">IO_L45P_A1_M1LDQS_1</text>
<text x="203.5" y="135.5">JTAG</text>
<text x="204.5" y="132.9">J8</text>
<text x="244.4" y="132.3">Conn_02x05_Odd_Even</text>
<text x="48" y="140.6">IO_L65N_SCP2_0</text>
<text x="48" y="138">IO_L65P_SCP3_0</text>
<text x="48" y="143.1">IO_L66P_SCP1_0</text>
<text x="110.5" y="143.1">IO_L47P_FWE_B_M1DQ0_1</text>
<text x="110.6" y="140.6">IO_L46N_FOE_B_M1DQ3_1</text>
<text x="110.7" y="138">IO_L46P_FCS_B_M1DQ2_1</text>
<text x="201.2" y="139.3">1</text>
<text x="201.2" y="141.8">3</text>
<text x="208.9" y="139.3">2</text>
<text x="208.9" y="141.8">4</text>
<text x="48" y="145.6">IO_L66N_SCP0_0</text>
<text x="112.6" y="148.2">IO_L48P_HDC_M1DQ8_1</text>
<text x="112.8" y="145.6">IO_L47N_LDC_M1DQ1_1</text>
<text x="201.2" y="144.4">5</text>
<text x="208.9" y="144.4">6</text>
<text x="116.2" y="155.8">IO_L49N_M1DQ11_1</text>
<text x="116.2" y="153.3">IO_L49P_M1DQ10_1</text>
<text x="117.4" y="150.7">IO_L48N_M1DQ9_1</text>
<text x="188.6" y="151.3">GND</text>
<text x="244.5" y="152.6">GND</text>
<text x="114.7" y="160.9">IO_L50N_M1UDQSN_1</text>
<text x="116.1" y="158.3">IO_L50P_M1UDQS_1</text>
<text x="116.2" y="166">IO_L51N_M1DQ13_1</text>
<text x="116.2" y="163.4">IO_L51P_M1DQ12_1</text>
<text x="116.2" y="171">IO_L52N_M1DQ15_1</text>
<text x="116.2" y="168.5">IO_L52P_M1DQ14_1</text>
<text x="124.9" y="173.6">IO_L53P_1</text>
<text x="117.9" y="178.7">IO_L74P_AWAKE_1</text>
<text x="119.2" y="176.1">IO_L53N_VREF_1</text>
<text x="113.1" y="181.2">IO_L74N_DOUT_BUSY_1</text>
<text x="82.3" y="188.8">XC6SLX16-FTG256</text>
<text x="89.5" y="186.3">U5A</text>
</g>
<g font-size="1.8" fill="#a90000">
<text x="50.5" y="29.9" transform="rotate(-90 50.5 29.9)">B4</text>
<text x="53.1" y="29.9" transform="rotate(-90 53.1 29.9)">B9</text>
<text x="58.2" y="29.9" transform="rotate(-90 58.2 29.9)">D7</text>
<text x="55.6" y="30.5" transform="rotate(-90 55.6 30.5)">B13</text>
<text x="60.7" y="30.5" transform="rotate(-90 60.7 30.5)">D10</text>
<text x="119.1" y="30.5" transform="rotate(-90 119.1 30.5)">D15</text>
<text x="121.7" y="30.5" transform="rotate(-90 121.7 30.5)">G13</text>
<text x="124.2" y="30.4" transform="rotate(-90 124.2 30.4)">J15</text>
<text x="126.7" y="30.5" transform="rotate(-90 126.7 30.5)">K13</text>
<text x="129.3" y="30.6" transform="rotate(-90 129.3 30.6)">N15</text>
<text x="131.8" y="30.5" transform="rotate(-90 131.8 30.5)">R13</text>
<text x="246.1" y="32.5" transform="rotate(-90 246.1 32.5)">4</text>
<text x="239.3" y="37.8">3</text>
<text x="252" y="37.8">1</text>
<text x="42.5" y="45.5">C4</text>
<text x="137.2" y="45.5">E13</text>
<text x="246.1" y="45.2" transform="rotate(-90 246.1 45.2)">2</text>
<text x="42.5" y="50.5">B5</text>
<text x="42.6" y="48">A4</text>
<text x="42.6" y="53.1">A5</text>
<text x="137.1" y="50.5">B15</text>
<text x="137.1" y="53.1">B16</text>
<text x="137.2" y="48">E12</text>
<text x="42.5" y="58.2">C5</text>
<text x="42.5" y="55.6">D5</text>
<text x="137.1" y="58.2">G11</text>
<text x="137.2" y="55.6">F12</text>
<text x="42.5" y="60.7">B6</text>
<text x="42.6" y="63.2">A6</text>
<text x="42.6" y="65.8">F7</text>
<text x="137.1" y="60.7">D14</text>
<text x="137.1" y="63.2">D16</text>
<text x="137.2" y="65.8">F13</text>
<text x="234.9" y="65.8">C12</text>
<text x="42.5" y="70.9">C7</text>
<text x="42.5" y="68.3">E6</text>
<text x="137.1" y="70.9">C15</text>
<text x="137.2" y="68.3">F14</text>
<text x="235" y="68.3">E14</text>
<text x="235" y="70.9">A15</text>
<text x="42.5" y="75.9">D6</text>
<text x="42.6" y="73.4">A7</text>
<text x="137.1" y="73.4">C16</text>
<text x="137.2" y="75.9">E15</text>
<text x="234.9" y="73.4">C14</text>
<text x="42.5" y="81">B8</text>
<text x="42.5" y="78.5">C6</text>
<text x="42.6" y="83.6">A8</text>
<text x="137.2" y="78.5">E16</text>
<text x="137.2" y="81">F15</text>
<text x="137.2" y="83.6">F16</text>
<text x="234.9" y="78.5">P13</text>
<text x="235.7" y="81">T2</text>
<text x="42.5" y="86.1">C9</text>
<text x="42.6" y="88.6">A9</text>
<text x="137.1" y="86.1">G14</text>
<text x="137.1" y="88.6">G16</text>
<text x="234.9" y="86.1">P14</text>
<text x="41.9" y="91.2">B10</text>
<text x="42" y="93.7">A10</text>
<text x="137.1" y="91.2">H15</text>
<text x="137.1" y="93.7">H16</text>
<text x="235" y="91.2">L11</text>
<text x="41.9" y="101.3">E10</text>
<text x="42.5" y="96.3">E7</text>
<text x="42.5" y="98.8">E8</text>
<text x="137.1" y="98.8">H11</text>
<text x="137.1" y="101.3">H13</text>
<text x="137.1" y="96.3">G12</text>
<text x="41.9" y="103.9">C10</text>
<text x="42.5" y="106.4">D8</text>
<text x="137.1" y="103.9">H14</text>
<text x="137.3" y="106.4">J11</text>
<text x="41.9" y="111.5">C11</text>
<text x="42.5" y="109">C8</text>
<text x="137.3" y="109">J12</text>
<text x="137.3" y="111.5">J13</text>
<text x="42" y="114">A11</text>
<text x="42.5" y="119.1">D9</text>
<text x="42.6" y="116.6">F9</text>
<text x="137.1" y="119.1">K11</text>
<text x="137.1" y="116.6">K12</text>
<text x="137.1" y="114">K14</text>
<text x="41.9" y="121.7">B12</text>
<text x="42" y="124.2">A12</text>
<text x="137.3" y="121.7">J14</text>
<text x="137.3" y="124.2">J16</text>
<text x="41.9" y="126.7">C13</text>
<text x="42" y="129.3">A13</text>
<text x="42" y="131.8">F10</text>
<text x="137.1" y="131.8">N14</text>
<text x="137.1" y="126.7">K15</text>
<text x="137.1" y="129.3">K16</text>
<text x="41.9" y="136.9">B14</text>
<text x="41.9" y="134.4">E11</text>
<text x="137" y="136.9">M15</text>
<text x="137.1" y="134.4">N16</text>
<text x="250.1" y="134.4">1</text>
<text x="250.1" y="136.9">3</text>
<text x="259" y="134.4">2</text>
<text x="259" y="136.9">4</text>
<text x="41.9" y="142">D11</text>
<text x="42" y="139.4">A14</text>
<text x="137" y="139.4">M16</text>
<text x="137.2" y="142">L14</text>
<text x="197.4" y="138.2">1</text>
<text x="197.4" y="140.7">3</text>
<text x="197.4" y="143.3">5</text>
<text x="212.7" y="138.2">2</text>
<text x="212.7" y="140.7">4</text>
<text x="212.7" y="143.3">6</text>
<text x="250.1" y="139.4">5</text>
<text x="250.1" y="142">7</text>
<text x="259" y="139.4">6</text>
<text x="259" y="142">8</text>
<text x="41.9" y="144.5">D12</text>
<text x="137.1" y="147.1">P15</text>
<text x="137.1" y="149.6">P16</text>
<text x="137.2" y="144.5">L16</text>
<text x="250.1" y="144.5">9</text>
<text x="258.4" y="144.5">10</text>
<text x="137.1" y="152.1">R15</text>
<text x="137.1" y="154.7">R16</text>
<text x="137.1" y="157.2">R14</text>
<text x="137.3" y="159.8">T15</text>
<text x="137.1" y="167.4">R12</text>
<text x="137.3" y="164.8">T13</text>
<text x="137.3" y="162.3">T14</text>
<text x="137.2" y="172.5">L12</text>
<text x="137.3" y="169.9">T12</text>
<text x="137" y="177.5">M13</text>
<text x="137.2" y="175">L13</text>
<text x="137" y="180.1">M14</text>
</g>
<g font-size="1.8" fill="#0f0f0f">
<text x="242.6" y="65.7">FPGA_TDI</text>
<text x="242.6" y="68.2">FPGA_TDO</text>
<text x="242.6" y="70.8">FPGA_TMS</text>
<text x="242.6" y="73.3">FPGA_TCK</text>
<text x="242.6" y="78.4">FPGA_DONE</text>
<text x="242.6" y="80.9">FPGA_PROG</text>
<text x="242.6" y="86">FPGA_SUSP</text>
<text x="264.2" y="134.3">FPGA_TMS</text>
<text x="264.2" y="141.9">FPGA_TDI</text>
<text x="264.2" y="139.4">FPGA_TDO</text>
<text x="264.2" y="144.4">CRESET</text>
</g>
<g font-size="1.8" fill="#0000c2">
<text x="154.2" y="110.6">Pairs:</text>
<text x="154.2" y="112.6">North</text>
<text x="160.5" y="112.6">G6+/G7-</text>
<text x="171.1" y="112.6">R2+/R3-</text>
<text x="181.7" y="112.6">R4+/R5-</text>
<text x="192.3" y="112.6">R6+/R7-</text>
<text x="202.9" y="112.6">PCLK+/LCD_DE-</text>
<text x="154.2" y="114.7">South</text>
<text x="160.7" y="114.7">B2+/B3-</text>
<text x="171.3" y="114.7">B4+/B5-</text>
<text x="181.9" y="114.7">B6+/B7-</text>
<text x="192.5" y="114.7">G2+/G3-</text>
<text x="203.2" y="114.7">G5+/G4-</text>
</g>
<text font-size="1.8" fill="#009600" x="264.2" y="136.8">FPGA_TCK</text>
</svg>
